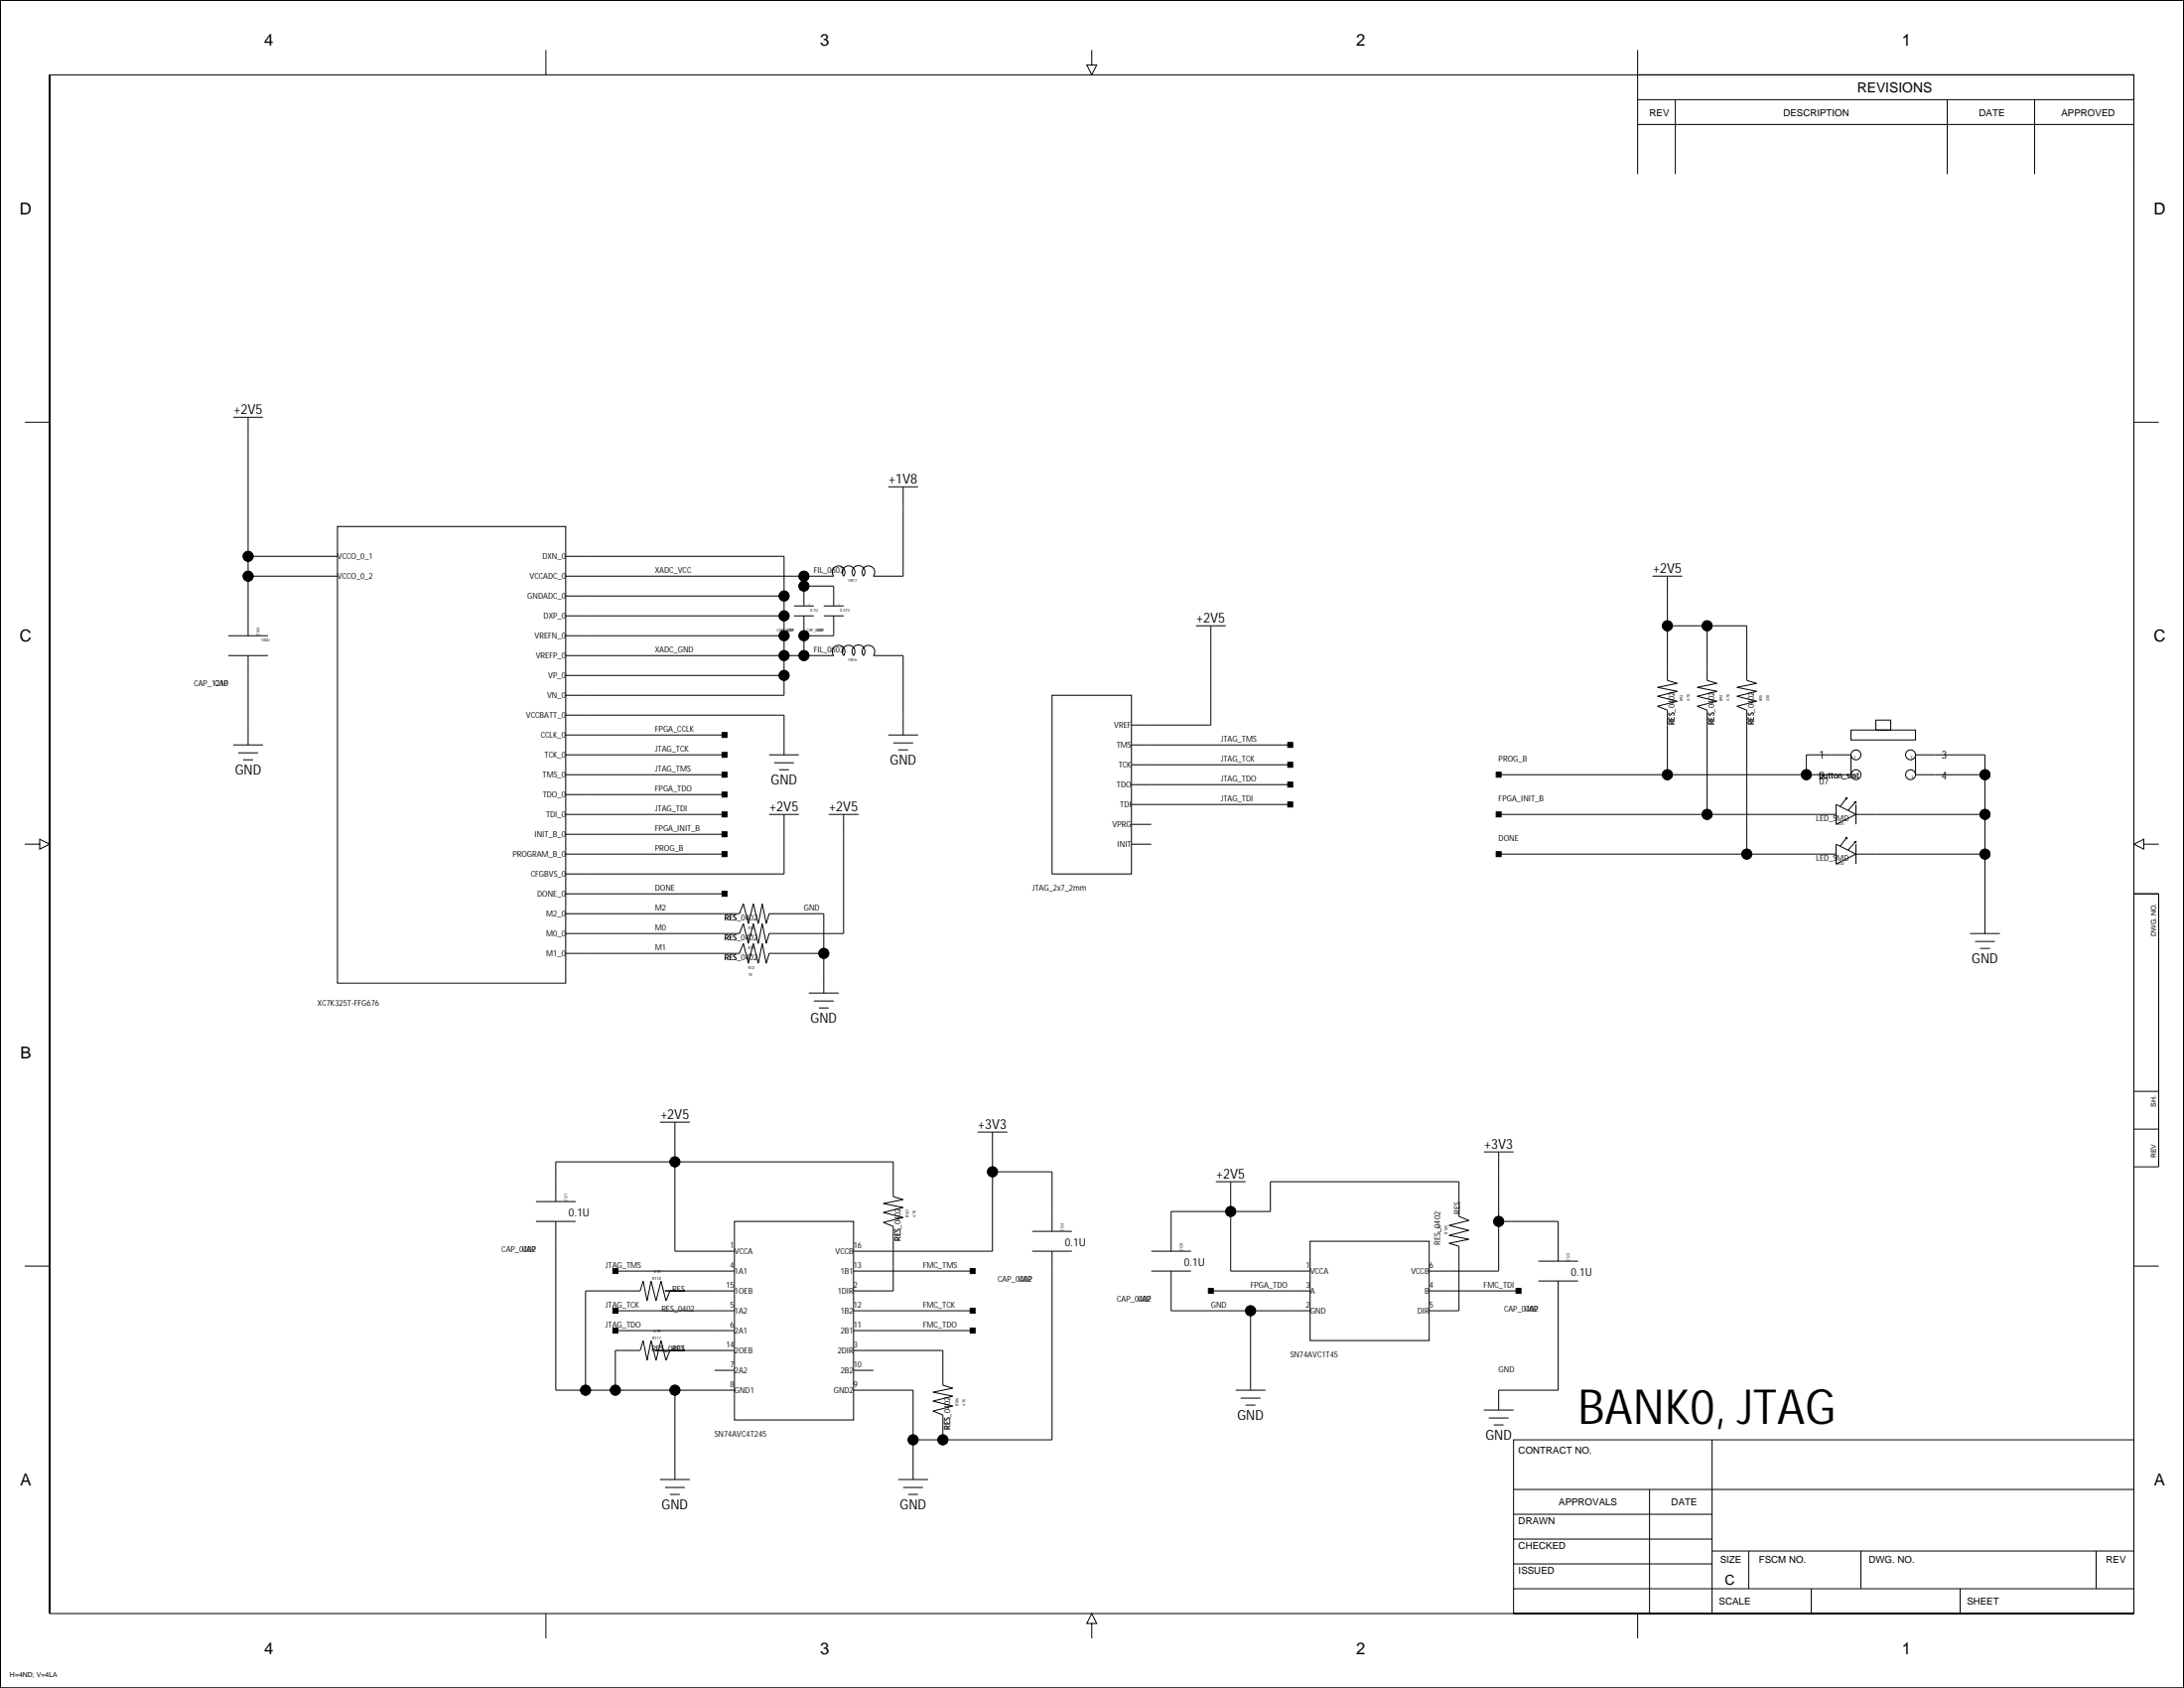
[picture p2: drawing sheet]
<svg xmlns="http://www.w3.org/2000/svg" width="559mm" height="432mm" viewBox="0 0 559 432" stroke-linecap="round" stroke-linejoin="round" font-family="sans-serif">
<g fill="none" stroke="#000" stroke-width=".25">
<path d="M0 .1h558.7v431.7h-558.7zM0 .1v431.7v-431.7h558.7v431.7h-558.7M12.7 19.1v393.7v-393.7h533.3v393.7h-533.3M139.7 12.8v6.3M279.3 12.8v3.8h-1.2l1.2 2.5 1.3-2.5h-1.3M419 19.1h127v25.4M419 12.8v31.7M419 31.8h127M419 25.5h127M428.7 25.5v19M498.2 25.5v19M520.6 25.5v19"/>
<path d="M6.3 108h6.4M59.7 106.8h7.6M63.5 106.8v55.8M546 108h6.3M86.3 134.7h58.4v116.8h-58.4zM227.3 124.5h7.6M231.1 124.5v22.9h-7.6a1.63 1.63 0 0 0-.2-2.2 1.63 1.63 0 0 0-2.2 0 1.63 1.63 0 0 0-.2 2.2 1.66 1.66 0 0 0-.1-2.3 1.66 1.66 0 0 0-2.3 0 1.66 1.66 0 0 0-.1 2.3 1.63 1.63 0 0 0-.2-2.2 1.63 1.63 0 0 0-2.2 0 1.63 1.63 0 0 0-.1 2.2 1.63 1.63 0 0 0-.2-2.2 1.63 1.63 0 0 0-2.2 0 1.63 1.63 0 0 0-.2 2.2h-68.6M63.5 142.3h22.8M63.5 147.4h22.8M144.7 142.3h55.9v35.6h-55.9M144.7 152.5h55.9M144.7 157.5h55.9"/>
<path d="M203.2 157.5h5M203.2 155h5M205.7 147.4v7.6M205.7 157.5v10.2M205.7 149.9h7.6v5.1M210.8 157.5h5.1M210.8 155h5.1M213.3 157.5v5.1h-7.6M422.8 147.4h7.6M426.6 147.4v26.6l2.6 .8-5.1 1 5.1 1-5.1 1.3 5.1 1.3-5.1 1.3 2.5 1v16.5M58.4 162.6h10.2M58.4 167.7h10.2"/>
<path d="M63.5 167.7v22.9M144.7 167.7h68.6a1.63 1.63 0 0 1 .2-2.2 1.63 1.63 0 0 1 2.2 0 1.63 1.63 0 0 1 .2 2.2 1.63 1.63 0 0 1 .1-2.2 1.63 1.63 0 0 1 2.2 0 1.63 1.63 0 0 1 .2 2.2 1.66 1.66 0 0 1 .1-2.3 1.66 1.66 0 0 1 2.3 0 1.66 1.66 0 0 1 .1 2.3 1.63 1.63 0 0 1 .2-2.2 1.63 1.63 0 0 1 2.2 0 1.63 1.63 0 0 1 .2 2.2h7.6v20.3M144.7 162.6h55.9M144.7 172.8h55.9M269.2 177.9h20.3v45.7h-20.3zM306 160.1h7.6M309.8 160.1v25.4h-20.3M426.6 160.1h20.3v13.9l2.6 .8-5.1 1 5.1 1-5.1 1.3 5.1 1.3-5.1 1.3 2.5 1v36.8M436.8 160.1v13.9l2.5 .8-5.1 1 5.1 1-5.1 1.3 5.1 1.3-5.1 1.3 2.6 1v26.6M59.7 190.6h7.6M60.9 192.6h5.1M62.2 194.4h2.6"/>
<path d="M144.7 182.9h55.9v10.2M144.7 188h40.7M144.7 193.1h40.7M144.7 198.2h40.7M196.8 193.1h7.6M198.1 195.1h5.1M199.3 196.9h2.6M227.3 188h7.6M228.5 190h5.1M229.8 191.8h2.6M289.5 190.6h40.6M289.5 195.6h40.6"/>
<path d="M383.5 198.2h90.1v-5.1h-11.4v5.1M473.6 186.7h16.5v2.6h-16.5zM480 184.2h.1M480 184.2h3.8v2.5h-3.8zM507.9 198.2h-17.8v-5.1h17.8v45.7M6.3 215.9h3.9v1.3l2.5-1.3-2.5-1.2v1.2M144.7 203.3h40.7M144.7 208.3h40.7M144.7 213.4h40.7M144.7 218.5h40.7M196.8 208.3h7.6M200.6 208.3v15.3h-55.9"/>
<path d="M212 208.3h7.7M215.9 208.3v30.5h-19.1l-.8 2.5-1-5-1 5-1.3-5-1.2 5-1.3-5-1 2.5h-44.5M289.5 215.9h5.1M289.5 210.9h5.1M289.5 205.8h40.6M289.5 200.7h40.6M383.5 208.3h86.3M383.5 218.5h86.3M469.8 215.9l5.1 2.6-5.1 2.5zM469.8 205.8l5.1 2.5-5.1 2.6zM472.6 204v.5M472.6 214.2v.5"/>
<path d="M472.6 214.2l-.5 .2M472.6 214.2l-1.8 2.3M472.6 204l-.5 .3M472.6 204l-1.8 2.3M474.9 208.3h33M474.9 218.5h33M474.9 205v.5M474.9 205.8v5.1M474.9 215.2v.5M474.9 215.9v5.1M474.9 215.2l-.5 .2M474.9 215.2l-2.1 2.3"/>
<path d="M474.9 205l-.5 .3M474.9 205l-2.1 2.3M548.5 215.9v1.3l-2.5-1.3 2.5-1.2v1.2h3.8M144.7 228.6h40.7M144.7 233.7h44.5l1-2.5 1.3 5.1 1.2-5.1 1.3 5.1 1-5.1 1 5.1 .8-2.6h14v20.3M504.1 238.8h7.6M546 228.6h6.3v69.9h-6.3zM546 228.6h6.3M144.7 243.9h44.5l1-2.6 1.3 5.1 1.2-5.1 1.3 5.1 1-5.1 1 5.1 .8-2.5h14M207 254h7.6M208.2 256.1h5.1M209.5 257.8h2.5"/>
<path d="M505.3 240.8h5.1M506.6 242.6h2.6M546 279.2h6.3M168.9 287.1h7.6M172.7 287.1v33h15.2M250.1 289.6h7.7M253.9 289.6v30.5h-35.5M253.9 299.7h15.3v15.3M379.6 294.7h7.7M383.5 294.7v30.4h-17.8M546 288.8h6.3M137.1 312.4h10.2"/>
<path d="M137.1 307.4h10.2M142.2 307.4v-10.2h86.3v8.9l2.6 .8-5.1 1 5.1 1-5.1 1.3 5.1 1.2-5.1 1.3 2.5 1v16.5h-10.1M142.2 312.4v43.2h45.7M187.9 312.4h30.5v50.8h-30.5zM264.1 315h10.2M311.1 302.3h7.6M314.9 302.3v22.8h20.3M335.2 317.5h30.5v25.4h-30.5zM383.5 312.4h15.2v10.2M6.3 323.9h6.4M157.4 325.1h30.5M157.4 335.3h30.5"/>
<path d="M170.1 330.2h17.8M171.4 330.2l-1 2.6-1.3-5.1-1.2 5.1-1.3-5.1-1 5.1-1-5.1-.8 2.5h-14v25.4M218.4 325.1h30.5M218.4 335.3h30.5M264.1 320.1h10.2M269.2 320.1v48.2h-35.6M294.6 320.1h10.1M294.6 325.1h10.1M299.7 325.1v10.2h35.5M299.7 320.1v-10.2h25.3v-7.6h48.3v8.9l2.5 1-5 1.3 5 1.2-5 1.3 5 1-5 1 2.5 .8v16.5h-7.6M309.8 330.2h25.4M320 335.3v20.3"/>
<path d="M365.7 330.2h22.8M393.6 327.7h10.2M393.6 322.6h10.2M398.7 327.7v27.9h-15.2v5.1M546 323.9h6.3M157.4 340.4h30.5M167.6 345.5h20.3M171.4 345.5l-1 2.5-1.3-5.1-1.2 5.1-1.3-5.1-1 5.1-1-5.1-.8 2.6h-6.4v10.1M172.7 355.6v22.9M182.8 350.5h5.1M218.4 340.4h30.5M218.4 345.5h22.8v8.8l2.6 .8-5.1 1 5.1 1-5.1 1.3 5.1 1.3-5.1 1.3 2.5 1v6.3"/>
<path d="M218.4 350.5h5.1M218.4 355.6h15.2v22.9M316.2 355.6h7.6M317.4 357.6h5.1M318.7 359.4h2.5M383.5 355.6h.1M168.9 378.5h7.6M229.8 378.5h7.6M379.6 360.7h7.7M380.9 362.7h5.1M382.2 364.5h2.5M438.1 368.3v44.5"/>
<path d="M170.1 380.5h5.1M171.4 382.3h2.6M231.1 380.5h5.1M232.4 382.3h2.5M387.3 381h158.7M387.3 393.7h50.8M387.3 387.4h50.8M422.1 381v31.8M438.1 396.8h107.9M447.4 396.8v9.6M476.1 396.8v9.6M536.3 396.8v9.6"/>
<path d="M139.7 412.8v6.3M279.3 415.3h-1.2l1.2-2.5 1.3 2.5h-1.3v3.8M387.3 412.8h158.7h-158.7v-44.5h158.7v44.5M387.3 406.4h158.7M387.3 400.1h50.8M419 412.8v6.3M463.4 406.4v6.4M501.5 406.4v6.4"/>
<circle cx="63.5" cy="142.3" r="1.27"/>
<circle cx="63.5" cy="147.4" r="1.27"/>
<circle cx="200.6" cy="152.5" r="1.27"/>
<circle cx="200.6" cy="157.5" r="1.27"/>
<circle cx="205.7" cy="149.9" r="1.27"/>
<circle cx="205.7" cy="147.4" r="1.27"/>
<circle cx="200.6" cy="167.7" r="1.27"/>
<circle cx="200.6" cy="162.6" r="1.27"/>
<circle cx="200.6" cy="172.8" r="1.27"/>
<circle cx="205.7" cy="167.7" r="1.27"/>
<circle cx="205.7" cy="162.6" r="1.27"/>
<circle cx="426.6" cy="160.1" r="1.27"/>
<circle cx="436.8" cy="160.1" r="1.27"/>
<circle cx="426.6" cy="198.2" r="1.27"/>
<circle cx="462.2" cy="198.2" r="1.27"/>
<circle cx="474.9" cy="198.2" r="1.27"/>
<circle cx="474.9" cy="193.1" r="1.27"/>
<circle cx="488.8" cy="193.1" r="1.27"/>
<circle cx="488.8" cy="198.2" r="1.27"/>
<circle cx="507.9" cy="198.2" r="1.27"/>
<circle cx="436.8" cy="208.3" r="1.27"/>
<circle cx="446.9" cy="218.5" r="1.27"/>
<circle cx="507.9" cy="208.3" r="1.27"/>
<circle cx="507.9" cy="218.5" r="1.27"/>
<circle cx="210.8" cy="243.9" r="1.27"/>
<circle cx="172.7" cy="297.2" r="1.27"/>
<circle cx="253.9" cy="299.7" r="1.27"/>
<circle cx="314.9" cy="309.9" r="1.27"/>
<circle cx="383.5" cy="312.4" r="1.27"/>
<circle cx="320" cy="335.3" r="1.27"/>
<circle cx="149.8" cy="355.6" r="1.27"/>
<circle cx="157.4" cy="355.6" r="1.27"/>
<circle cx="172.7" cy="355.6" r="1.27"/>
<circle cx="233.6" cy="368.3" r="1.27"/>
<circle cx="241.2" cy="368.3" r="1.27"/>
</g>
<g fill="#000" stroke="#000" stroke-width=".25">
<path d="M184.7 187.4h1.3v1.3h-1.3z" fill-rule="evenodd"/>
<path d="M184.7 197.5h1.3v1.3h-1.3z" fill-rule="evenodd"/>
<path d="M184.7 192.5h1.3v1.2h-1.3z" fill-rule="evenodd"/>
<path d="M329.5 189.9h1.3v1.3h-1.3z" fill-rule="evenodd"/>
<path d="M329.5 195h1.3v1.3h-1.3z" fill-rule="evenodd"/>
<path d="M382.8 197.5h1.3v1.3h-1.3z" fill-rule="evenodd"/>
<path d="M184.7 217.9h1.3v1.2h-1.3z" fill-rule="evenodd"/>
<path d="M184.7 207.7h1.3v1.3h-1.3z" fill-rule="evenodd"/>
<path d="M184.7 212.8h1.3v1.2h-1.3z" fill-rule="evenodd"/>
<path d="M184.7 202.6h1.3v1.3h-1.3z" fill-rule="evenodd"/>
<path d="M329.5 205.2h1.3v1.2h-1.3z" fill-rule="evenodd"/>
<path d="M329.5 200.1h1.3v1.2h-1.3z" fill-rule="evenodd"/>
<path d="M382.8 217.9h1.3v1.2h-1.3z" fill-rule="evenodd"/>
<path d="M382.8 207.7h1.3v1.3h-1.3z" fill-rule="evenodd"/>
<path d="M184.7 228h1.3v1.3h-1.3z" fill-rule="evenodd"/>
<path d="M156.8 324.5h1.3v1.3h-1.3z" fill-rule="evenodd"/>
<path d="M156.8 334.7h1.3v1.2h-1.3z" fill-rule="evenodd"/>
<path d="M248.2 334.7h1.3v1.2h-1.3z" fill-rule="evenodd"/>
<path d="M248.2 324.5h1.3v1.3h-1.3z" fill-rule="evenodd"/>
<path d="M309.2 329.6h1.2v1.3h-1.2z" fill-rule="evenodd"/>
<path d="M387.9 329.6h1.3v1.3h-1.3z" fill-rule="evenodd"/>
<path d="M156.8 339.7h1.3v1.3h-1.3z" fill-rule="evenodd"/>
<path d="M248.2 339.7h1.3v1.3h-1.3z" fill-rule="evenodd"/>
<circle cx="63.5" cy="142.3" r="1.27"/>
<circle cx="63.5" cy="147.4" r="1.27"/>
<circle cx="200.6" cy="152.5" r="1.27"/>
<circle cx="200.6" cy="157.5" r="1.27"/>
<circle cx="205.7" cy="149.9" r="1.27"/>
<circle cx="205.7" cy="147.4" r="1.27"/>
<circle cx="200.6" cy="167.7" r="1.27"/>
<circle cx="200.6" cy="162.6" r="1.27"/>
<circle cx="200.6" cy="172.8" r="1.27"/>
<circle cx="205.7" cy="167.7" r="1.27"/>
<circle cx="205.7" cy="162.6" r="1.27"/>
<circle cx="426.6" cy="160.1" r="1.27"/>
<circle cx="436.8" cy="160.1" r="1.27"/>
<circle cx="426.6" cy="198.2" r="1.27"/>
<circle cx="462.2" cy="198.2" r="1.27"/>
<circle cx="507.9" cy="198.2" r="1.27"/>
<circle cx="436.8" cy="208.3" r="1.27"/>
<circle cx="446.9" cy="218.5" r="1.27"/>
<circle cx="507.9" cy="208.3" r="1.27"/>
<circle cx="507.9" cy="218.5" r="1.27"/>
<circle cx="210.8" cy="243.9" r="1.27"/>
<circle cx="172.7" cy="297.2" r="1.27"/>
<circle cx="253.9" cy="299.7" r="1.27"/>
<circle cx="314.9" cy="309.9" r="1.27"/>
<circle cx="383.5" cy="312.4" r="1.27"/>
<circle cx="320" cy="335.3" r="1.27"/>
<circle cx="149.8" cy="355.6" r="1.27"/>
<circle cx="157.4" cy="355.6" r="1.27"/>
<circle cx="172.7" cy="355.6" r="1.27"/>
<circle cx="233.6" cy="368.3" r="1.27"/>
<circle cx="241.2" cy="368.3" r="1.27"/>
</g>
<text font-size="12.3" x="403.8" y="364.2">BANK0, JTAG</text>
<g font-size="4.2">
<text x="67.6" y="11.8">4</text>
<text x="209.8" y="11.8">3</text>
<text x="347" y="11.8">2</text>
<text x="486.6" y="11.8">1</text>
<text x="5.1" y="54.9">D</text>
<text x="551" y="54.9">D</text>
<text x="5.1" y="164.1">C</text>
<text x="551" y="164.1">C</text>
<text x="5.2" y="270.8">B</text>
<text x="5.2" y="380">A</text>
<text x="551.2" y="380">A</text>
<text x="67.6" y="423.2">4</text>
<text x="209.8" y="423.2">3</text>
<text x="347" y="423.2">2</text>
<text x="486.6" y="423.2">1</text>
</g>
<g font-size="3.5">
<text x="475.2" y="23.7">REVISIONS</text>
<text x="59.8" y="105.9">+2V5</text>
<text x="227.4" y="123.7">+1V8</text>
<text x="422.9" y="146.5">+2V5</text>
<text x="306.1" y="159.2">+2V5</text>
<text x="227.7" y="195.5">GND</text>
<text x="60.1" y="198.1">GND</text>
<text x="197.3" y="200.6">GND</text>
<text x="196.9" y="207.5">+2V5</text>
<text x="212.2" y="207.5">+2V5</text>
<text x="504.5" y="246.3">GND</text>
<text x="207.4" y="261.6">GND</text>
<text x="169" y="286.2">+2V5</text>
<text x="250.3" y="288.7">+3V3</text>
<text x="379.8" y="293.8">+3V3</text>
<text x="311.2" y="301.4">+2V5</text>
<text x="316.6" y="363.1">GND</text>
<text x="380.1" y="368.2">GND</text>
<text x="169.3" y="386">GND</text>
<text x="230.3" y="386">GND</text>
<text x="441.4" y="405.4">C</text>
</g>
<g font-size="2.8">
<text x="465.5" y="194">1</text>
<text x="496.8" y="194">3</text>
<text x="465.5" y="199.4">2</text>
<text x="496.8" y="199.4">4</text>
<text x="145.5" y="311.1">0.1U</text>
<text x="272.5" y="318.8">0.1U</text>
<text x="303" y="323.8">0.1U</text>
<text x="402" y="326.4">0.1U</text>
</g>
<g font-size="2.5">
<text x="422.1" y="29.7">REV</text>
<text x="456.3" y="29.7">DESCRIPTION</text>
<text x="506.4" y="29.7">DATE</text>
<text x="527.4" y="29.7">APPROVED</text>
<text x="388.5" y="371.7">CONTRACT NO.</text>
<text x="388.5" y="389.8">DRAWN</text>
<text x="398.8" y="384.9">APPROVALS</text>
<text x="427.6" y="384.9">DATE</text>
<text x="388.5" y="396.1">CHECKED</text>
<text x="440.1" y="399.7">SIZE</text>
<text x="450" y="399.7">FSCM NO.</text>
<text x="478.1" y="399.7">DWG. NO.</text>
<text x="538.9" y="399.7">REV</text>
<text x="388.5" y="402.5">ISSUED</text>
<text x="439.8" y="410.3">SCALE</text>
<text x="503.3" y="410.3">SHEET</text>
</g>
<g font-size="2.1">
<text x="86.3" y="143">VCCO_0_1</text>
<text x="138.8" y="143">DXN_0</text>
<text x="86.3" y="148.1">VCCO_0_2</text>
<text x="135.5" y="148.1">VCCADC_0</text>
<text x="167.6" y="146.7">XADC_VCC</text>
<text x="208.2" y="146.7">FIL_0603</text>
<text x="135" y="153.2">GNDADC_0</text>
<text x="139.1" y="158.2">DXP_0</text>
<text x="136.8" y="163.3">VREFN_0</text>
<text x="167.6" y="167">XADC_GND</text>
<text x="208.2" y="167">FIL_0603</text>
<text x="137.1" y="168.4">VREFP_0</text>
<text x="140.3" y="173.5">VP_0</text>
<text x="49.6" y="175.6">CAP_1210</text>
<text x="54.9" y="175.6">CAP</text>
<text x="140" y="178.6">VN_0</text>
<text x="134.6" y="183.6">VCCBATT_0</text>
<text x="428.5" y="185.5" transform="rotate(-90 428.5 185.5)">RES_0402</text>
<text x="428.5" y="185.5" transform="rotate(-90 428.5 185.5)">RES</text>
<text x="438.6" y="185.5" transform="rotate(-90 438.6 185.5)">RES_0402</text>
<text x="438.6" y="185.5" transform="rotate(-90 438.6 185.5)">RES</text>
<text x="448.8" y="185.5" transform="rotate(-90 448.8 185.5)">RES_0402</text>
<text x="138.4" y="188.7">CCLK_0</text>
<text x="167.6" y="187.3">FPGA_CCLK</text>
<text x="285.1" y="186.2">VREF</text>
<text x="285.7" y="191.3">TMS</text>
<text x="312.3" y="189.9">JTAG_TMS</text>
<text x="139.3" y="193.8">TCK_0</text>
<text x="167.6" y="197.5">JTAG_TMS</text>
<text x="167.6" y="192.4">JTAG_TCK</text>
<text x="286.2" y="196.3">TCK</text>
<text x="312.3" y="194.9">JTAG_TCK</text>
<text x="383.5" y="194.9">PROG_B</text>
<text x="138.8" y="198.9">TMS_0</text>
<text x="138.9" y="204">TDO_0</text>
<text x="167.6" y="202.5">FPGA_TDO</text>
<text x="285.7" y="201.4">TDO</text>
<text x="312.3" y="200">JTAG_TDO</text>
<text x="465.5" y="199.2">button_smt</text>
<text x="465.5" y="200.7">U7</text>
<text x="139.7" y="209">TDI_0</text>
<text x="167.6" y="207.6">JTAG_TDI</text>
<text x="286.6" y="206.5">TDI</text>
<text x="312.3" y="205.1">JTAG_TDI</text>
<text x="383.5" y="205.1">FPGA_INIT_B</text>
<text x="136.8" y="214.1">INIT_B_0</text>
<text x="167.6" y="212.7">FPGA_INIT_B</text>
<text x="284.6" y="211.6">VPRG</text>
<text x="383.5" y="215.2">DONE</text>
<text x="464.7" y="210.2">LED_SMD</text>
<text x="131.1" y="219.2">PROGRAM_B_0</text>
<text x="167.6" y="217.8">PROG_B</text>
<text x="285.9" y="216.7">INIT</text>
<text x="464.7" y="220.3">LED_SMD</text>
<text x="135.8" y="224.3">CFGBVS_0</text>
<text x="167.6" y="227.9">DONE</text>
<text x="264.1" y="227.9">JTAG_2x7_2mm</text>
<text x="137.5" y="229.4">DONE_0</text>
<text x="167.6" y="233">M2</text>
<text x="205.7" y="233">GND</text>
<text x="139.8" y="234.4">M2_0</text>
<text x="139.8" y="239.5">M0_0</text>
<text x="167.6" y="238.1">M0</text>
<text x="185.4" y="235.6">RES_0402</text>
<text x="185.4" y="235.6">RES</text>
<text x="139.8" y="244.6">M1_0</text>
<text x="167.6" y="243.2">M1</text>
<text x="185.4" y="240.6">RES_0402</text>
<text x="185.4" y="245.7">RES_0402</text>
<text x="185.4" y="245.7">RES</text>
<text x="81.3" y="257.3">XC7K325T-FFG676</text>
<text x="373.6" y="310.6" transform="rotate(-90 373.6 310.6)">RES</text>
<text x="230.4" y="317.5" transform="rotate(-90 230.4 317.5)">RES_0402</text>
<text x="230.4" y="317.5" transform="rotate(-90 230.4 317.5)">RES</text>
<text x="128.3" y="320.3">CAP_0402</text>
<text x="133.7" y="320.3">CAP</text>
<text x="186.9" y="319.4">1</text>
<text x="187.9" y="320.8">VCCA</text>
<text x="213.7" y="320.8">VCCB</text>
<text x="218.4" y="319.4">16</text>
<text x="368.5" y="318.4" transform="rotate(-90 368.5 318.4)">RES_0402</text>
<text x="154.9" y="324.4">JTAG_TMS</text>
<text x="185.8" y="329.5">15</text>
<text x="186.9" y="324.4">4</text>
<text x="187.9" y="325.8">1A1</text>
<text x="215.1" y="325.8">1B1</text>
<text x="218.4" y="329.5">2</text>
<text x="218.4" y="324.4">13</text>
<text x="236.2" y="324.4">FMC_TMS</text>
<text x="255.3" y="328">CAP_0402</text>
<text x="260.6" y="328">CAP</text>
<text x="320" y="329.5">FPGA_TDO</text>
<text x="334.1" y="329.5">3</text>
<text x="334.1" y="324.4">1</text>
<text x="335.2" y="325.8">VCCA</text>
<text x="361" y="325.8">VCCB</text>
<text x="365.7" y="329.5">4</text>
<text x="365.7" y="324.4">6</text>
<text x="379.6" y="329.5">FMC_TDI</text>
<text x="154.9" y="334.6">JTAG_TCK</text>
<text x="169.3" y="335.6">RES_0402</text>
<text x="172" y="330.5">RES</text>
<text x="186.9" y="334.6">5</text>
<text x="187.9" y="330.9">1OEB</text>
<text x="214.3" y="330.9">1DIR</text>
<text x="218.4" y="334.6">12</text>
<text x="236.2" y="334.6">FMC_TCK</text>
<text x="285.8" y="333">CAP_0402</text>
<text x="291.1" y="333">CAP</text>
<text x="309.8" y="334.6">GND</text>
<text x="334.1" y="334.6">2</text>
<text x="335.2" y="330.9">A</text>
<text x="364.5" y="330.9">B</text>
<text x="365.7" y="334.6">5</text>
<text x="384.8" y="335.6">CAP_0402</text>
<text x="390.1" y="335.6">CAP</text>
<text x="154.9" y="339.7">JTAG_TDO</text>
<text x="186.9" y="339.7">6</text>
<text x="187.9" y="336">1A2</text>
<text x="187.9" y="341.1">2A1</text>
<text x="215.1" y="336">1B2</text>
<text x="215.1" y="341.1">2B1</text>
<text x="218.4" y="339.7">11</text>
<text x="236.2" y="339.7">FMC_TDO</text>
<text x="335.2" y="336">GND</text>
<text x="362.7" y="336">DIR</text>
<text x="166.7" y="345.7">RES_0402</text>
<text x="172" y="345.7">RES</text>
<text x="185.8" y="344.8">14</text>
<text x="187.9" y="346.2">2OEB</text>
<text x="214.3" y="346.2">2DIR</text>
<text x="218.4" y="344.8">3</text>
<text x="330.1" y="347.3">SN74AVC1T45</text>
<text x="186.9" y="349.8">7</text>
<text x="187.9" y="351.2">2A2</text>
<text x="215.1" y="351.2">2B2</text>
<text x="218.4" y="349.8">10</text>
<text x="383.5" y="351.1">GND</text>
<text x="186.9" y="354.9">8</text>
<text x="187.9" y="356.3">GND1</text>
<text x="213.3" y="356.3">GND2</text>
<text x="218.4" y="354.9">9</text>
<text x="243.1" y="365.8" transform="rotate(-90 243.1 365.8)">RES_0402</text>
<text x="182.8" y="367.6">SN74AVC4T245</text>
</g>
<g font-size="1.8">
<text x="551.7" y="239.5" transform="rotate(-90 551.7 239.5)">DWG. NO.</text>
<text x="551.7" y="283.2" transform="rotate(-90 551.7 283.2)">SH.</text>
<text x="551.7" y="296.2" transform="rotate(-90 551.7 296.2)">REV</text>
<text x="2.5" y="428.9">H=4ND; V=4LA</text>
</g>
<g font-size="1.1">
<text x="217.1" y="148.8">FB17</text>
<text x="198.8" y="161.5">CAP_0402</text>
<text x="201.4" y="161.5">CAP</text>
<text x="206.4" y="161.5">CAP_0402</text>
<text x="207.3" y="156.4">0.1U</text>
<text x="209" y="161.5">CAP</text>
<text x="215" y="156.4">0.47U</text>
<text x="66.4" y="162.6" transform="rotate(-90 66.4 162.6)">C104</text>
<text x="66.8" y="164">100U</text>
<text x="217.1" y="169.1">FB16</text>
<text x="430.6" y="179.4" transform="rotate(-90 430.6 179.4)">R93</text>
<text x="432.4" y="179.4" transform="rotate(-90 432.4 179.4)">4.7K</text>
<text x="440.7" y="179.4" transform="rotate(-90 440.7 179.4)">R94</text>
<text x="442.5" y="179.4" transform="rotate(-90 442.5 179.4)">4.7K</text>
<text x="450.9" y="179.4" transform="rotate(-90 450.9 179.4)">R95</text>
<text x="452.7" y="179.4" transform="rotate(-90 452.7 179.4)">330</text>
<text x="474.4" y="194">1</text>
<text x="488.8" y="194">3</text>
<text x="474.4" y="199.1">2</text>
<text x="489.1" y="199.1">4</text>
<text x="469.8" y="211">LED1</text>
<text x="469.8" y="221.2">LED2</text>
<text x="191.5" y="237.7">R74</text>
<text x="191.5" y="239.5">1K</text>
<text x="191.5" y="244.5">1K</text>
<text x="191.5" y="242.8">R79</text>
<text x="191.5" y="247.8">R72</text>
<text x="191.5" y="249.6">1K</text>
<text x="145.2" y="307.4" transform="rotate(-90 145.2 307.4)">C121</text>
<text x="232.5" y="311.4" transform="rotate(-90 232.5 311.4)">R107</text>
<text x="234.3" y="311.4" transform="rotate(-90 234.3 311.4)">4.7K</text>
<text x="272.1" y="315" transform="rotate(-90 272.1 315)">C124</text>
<text x="368.6" y="315.4" transform="rotate(-90 368.6 315.4)">4.7K</text>
<text x="370.4" y="315.6" transform="rotate(-90 370.4 315.6)">R105</text>
<text x="302.6" y="320.1" transform="rotate(-90 302.6 320.1)">C120</text>
<text x="401.6" y="322.6" transform="rotate(-90 401.6 322.6)">C123</text>
<text x="166.9" y="327.3">R118</text>
<text x="167.2" y="325.6">4.7K</text>
<text x="167.2" y="340.8">4.7K</text>
<text x="166.9" y="342.6">R117</text>
<text x="245.2" y="359.7" transform="rotate(-90 245.2 359.7)">R106</text>
<text x="247" y="359.7" transform="rotate(-90 247 359.7)">4.7K</text>
</g>
<g font-size=".4">
<text x="207.2" y="155" transform="rotate(-90 207.2 155)">C108</text>
<text x="214.8" y="155" transform="rotate(-90 214.8 155)">C110</text>
</g>
</svg>
